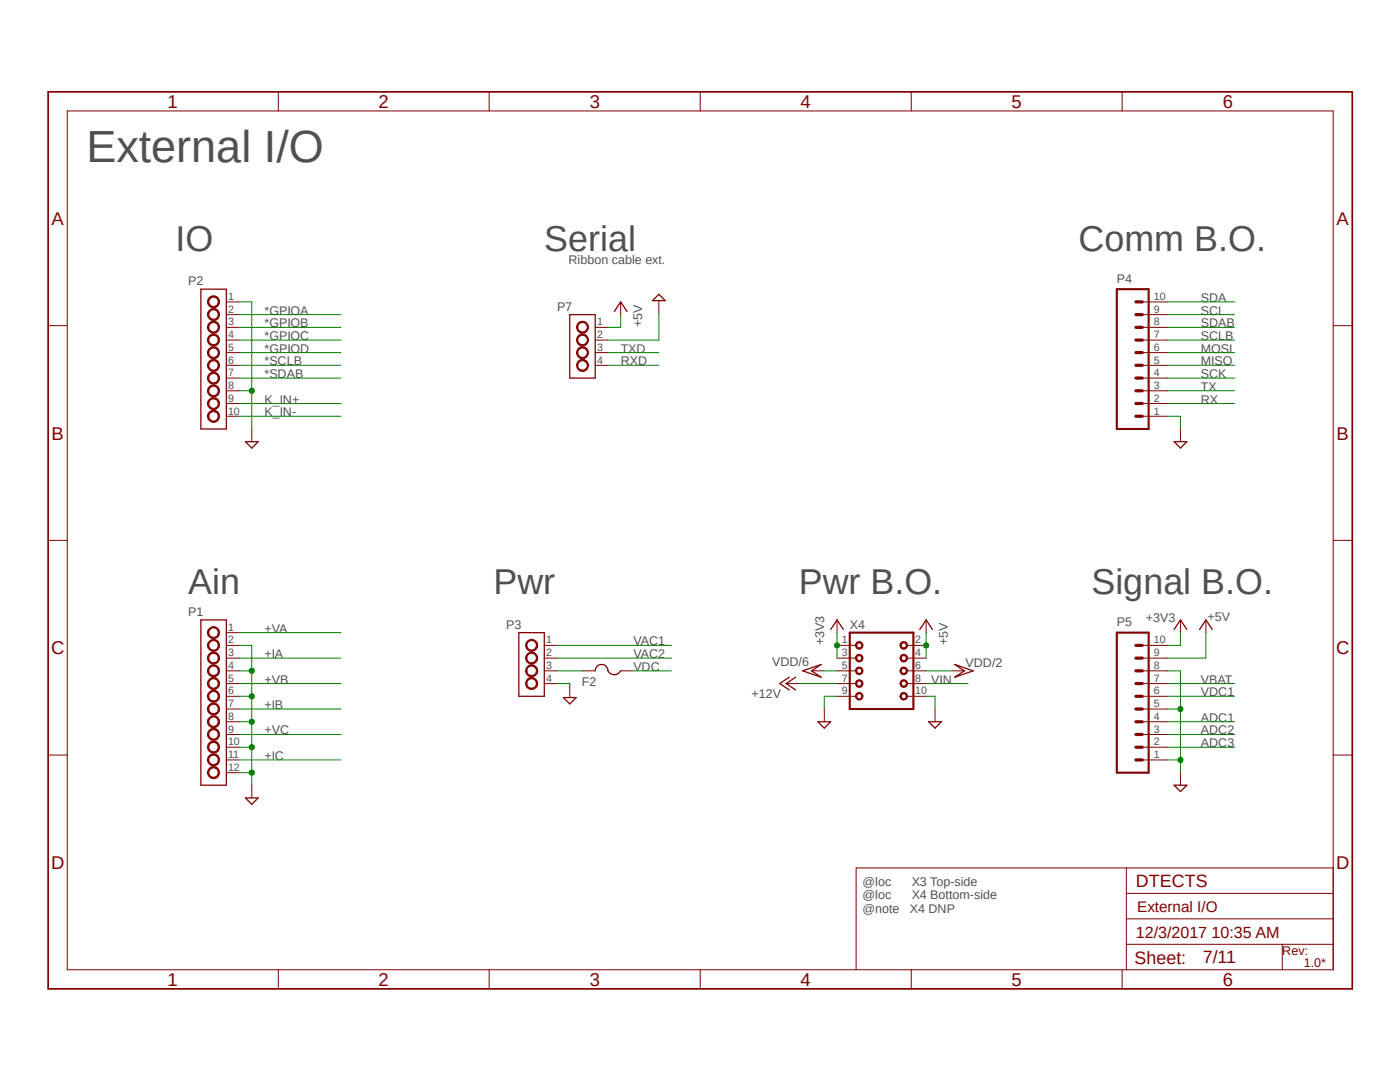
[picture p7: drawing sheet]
<svg xmlns="http://www.w3.org/2000/svg" width="279mm" height="216mm" viewBox="0 0 279 216" stroke-linecap="round" stroke-linejoin="round" font-family="sans-serif">
<path d="M9.1 18l261.2 179.9M270.3 18l-261.2 179.9" fill="none" stroke="#fff" stroke-width=".2"/>
<g fill="none" stroke="#800000" stroke-width=".2">
<path d="M55.5 18.3v3.8M97.6 18.3v3.8M139.7 18.3v3.8M181.9 18.3v3.8M223.9 18.3v3.8M13.4 22.1h252.7v171.4h-252.7zM9.6 65h3.8M45.2 60.2h2.5M45.2 65.3h2.5M45.2 70.4h2.5M45.2 75.4h2.5M45.2 78h2.5"/>
<path d="M45.2 72.9h2.5M45.2 67.9h2.5M45.2 62.8h2.5M266.1 65h3.8M45.2 80.5h2.5M45.2 83.1h2.5M9.6 107.8h3.8M266.1 107.8h3.8M9.6 150.7h3.8M266.1 150.7h3.8M224.8 173.2v20.3M224.8 178.3h41.3"/>
<path d="M266.1 173.2h-95.2v20.3M55.5 193.5v3.8M97.6 193.5v3.8M139.7 193.5v3.8M181.9 193.5v3.8M223.9 193.5v3.8M224.8 188.4h41.3M224.8 183.3h41.3M255.9 188.4v5.1"/>
</g>
<path d="M9.6 18.3h260.3v179h-260.3z" fill="none" stroke="#800000" stroke-width=".34"/>
<path d="M40.1 57.7h5.1v27.9h-5.1z" fill="none" stroke="#800000" stroke-width=".25"/>
<path d="M41.8 59.4a1.2 1.2 0 0 1 1.9 .2 1.2 1.2 0 0 1-.8 1.8 1.2 1.2 0 0 1-1.5-1.2h.3a.94 .94 0 0 1 1.2-.9 .94 .94 0 0 1 .4 1.5 .94 .94 0 0 1-1.6-.2v-.4h-.3l.1-.4z" fill-rule="evenodd" fill="#800000"/>
<path d="M41.8 59.4a1.2 1.2 0 0 1 1.9 .2 1.2 1.2 0 0 1-.8 1.8 1.2 1.2 0 0 1-1.5-1.2h.3a.94 .94 0 0 1 1.2-.9 .94 .94 0 0 1 .4 1.5 .94 .94 0 0 1-1.6-.2v-.4h-.3l.1-.4z" fill="none" stroke="#800000" stroke-width=".2"/>
<path d="M41.8 61.9a1.2 1.2 0 0 1 1.9 .3 1.2 1.2 0 0 1-.8 1.7 1.2 1.2 0 0 1-1.5-1.1h.3a.94 .94 0 0 1 1.2-1 .94 .94 0 0 1 .4 1.6 .94 .94 0 0 1-1.6-.3v-.3h-.3l.1-.5z" fill-rule="evenodd" fill="#800000"/>
<path d="M41.8 61.9a1.2 1.2 0 0 1 1.9 .3 1.2 1.2 0 0 1-.8 1.7 1.2 1.2 0 0 1-1.5-1.1h.3a.94 .94 0 0 1 1.2-1 .94 .94 0 0 1 .4 1.6 .94 .94 0 0 1-1.6-.3v-.3h-.3l.1-.5z" fill="none" stroke="#800000" stroke-width=".2"/>
<path d="M41.8 64.4a1.2 1.2 0 0 1 1.9 .3 1.2 1.2 0 0 1-.8 1.8 1.2 1.2 0 0 1-1.5-1.2h.3a.94 .94 0 0 1 1.2-.9 .94 .94 0 0 1 .4 1.5 .94 .94 0 0 1-1.6-.2v-.4h-.3l.1-.4z" fill-rule="evenodd" fill="#800000"/>
<path d="M41.8 64.4a1.2 1.2 0 0 1 1.9 .3 1.2 1.2 0 0 1-.8 1.8 1.2 1.2 0 0 1-1.5-1.2h.3a.94 .94 0 0 1 1.2-.9 .94 .94 0 0 1 .4 1.5 .94 .94 0 0 1-1.6-.2v-.4h-.3l.1-.4z" fill="none" stroke="#800000" stroke-width=".2"/>
<path d="M41.8 67a1.2 1.2 0 0 1 1.9 .3 1.2 1.2 0 0 1-.8 1.7 1.2 1.2 0 0 1-1.5-1.1h.3a.94 .94 0 0 1 1.2-1 .94 .94 0 0 1 .4 1.5 .94 .94 0 0 1-1.6-.2v-.3h-.3l.1-.5z" fill-rule="evenodd" fill="#800000"/>
<path d="M41.8 67a1.2 1.2 0 0 1 1.9 .3 1.2 1.2 0 0 1-.8 1.7 1.2 1.2 0 0 1-1.5-1.1h.3a.94 .94 0 0 1 1.2-1 .94 .94 0 0 1 .4 1.5 .94 .94 0 0 1-1.6-.2v-.3h-.3l.1-.5z" fill="none" stroke="#800000" stroke-width=".2"/>
<path d="M41.8 69.5a1.2 1.2 0 0 1 1.9 .3 1.2 1.2 0 0 1-.8 1.8 1.2 1.2 0 0 1-1.5-1.2h.3a.94 .94 0 0 1 1.2-.9 .94 .94 0 0 1 .4 1.5 .94 .94 0 0 1-1.6-.3v-.3h-.3z" fill-rule="evenodd" fill="#800000"/>
<path d="M41.8 69.5a1.2 1.2 0 0 1 1.9 .3 1.2 1.2 0 0 1-.8 1.8 1.2 1.2 0 0 1-1.5-1.2h.3a.94 .94 0 0 1 1.2-.9 .94 .94 0 0 1 .4 1.5 .94 .94 0 0 1-1.6-.3v-.3h-.3z" fill="none" stroke="#800000" stroke-width=".2"/>
<path d="M41.8 72.1a1.2 1.2 0 0 1 1.9 .3 1.2 1.2 0 0 1-.8 1.7 1.2 1.2 0 0 1-1.5-1.2h.3a.94 .94 0 0 1 1.2-.9 .94 .94 0 0 1 .4 1.5 .94 .94 0 0 1-1.6-.2v-.4h-.3z" fill-rule="evenodd" fill="#800000"/>
<path d="M41.8 72.1a1.2 1.2 0 0 1 1.9 .3 1.2 1.2 0 0 1-.8 1.7 1.2 1.2 0 0 1-1.5-1.2h.3a.94 .94 0 0 1 1.2-.9 .94 .94 0 0 1 .4 1.5 .94 .94 0 0 1-1.6-.2v-.4h-.3z" fill="none" stroke="#800000" stroke-width=".2"/>
<path d="M41.8 74.6a1.2 1.2 0 0 1 1.9 .3 1.2 1.2 0 0 1-.8 1.7 1.2 1.2 0 0 1-1.5-1.2h.3a.94 .94 0 0 1 1.2-.8 .94 .94 0 0 1 .4 1.5 .94 .94 0 0 1-1.6-.3v-.4h-.3z" fill-rule="evenodd" fill="#800000"/>
<path d="M41.8 74.6a1.2 1.2 0 0 1 1.9 .3 1.2 1.2 0 0 1-.8 1.7 1.2 1.2 0 0 1-1.5-1.2h.3a.94 .94 0 0 1 1.2-.8 .94 .94 0 0 1 .4 1.5 .94 .94 0 0 1-1.6-.3v-.4h-.3z" fill="none" stroke="#800000" stroke-width=".2"/>
<path d="M41.8 77.1a1.2 1.2 0 0 1 1.9 .3 1.2 1.2 0 0 1-.8 1.8 1.2 1.2 0 0 1-1.5-1.2h.3a.94 .94 0 0 1 1.2-.9 .94 .94 0 0 1 .4 1.5 .94 .94 0 0 1-1.6-.2v-.4h-.3z" fill-rule="evenodd" fill="#800000"/>
<path d="M41.8 77.1a1.2 1.2 0 0 1 1.9 .3 1.2 1.2 0 0 1-.8 1.8 1.2 1.2 0 0 1-1.5-1.2h.3a.94 .94 0 0 1 1.2-.9 .94 .94 0 0 1 .4 1.5 .94 .94 0 0 1-1.6-.2v-.4h-.3z" fill="none" stroke="#800000" stroke-width=".2"/>
<path d="M41.8 79.7a1.2 1.2 0 0 1 1.9 .3 1.2 1.2 0 0 1-.8 1.7 1.2 1.2 0 0 1-1.5-1.2h.3a.94 .94 0 0 1 1.2-.9 .94 .94 0 0 1 .4 1.6 .94 .94 0 0 1-1.6-.3v-.4h-.3l.1-.4z" fill-rule="evenodd" fill="#800000"/>
<path d="M41.8 79.7a1.2 1.2 0 0 1 1.9 .3 1.2 1.2 0 0 1-.8 1.7 1.2 1.2 0 0 1-1.5-1.2h.3a.94 .94 0 0 1 1.2-.9 .94 .94 0 0 1 .4 1.6 .94 .94 0 0 1-1.6-.3v-.4h-.3l.1-.4z" fill="none" stroke="#800000" stroke-width=".2"/>
<path d="M41.8 82.2a1.2 1.2 0 0 1 1.9 .3 1.2 1.2 0 0 1-.8 1.8 1.2 1.2 0 0 1-1.5-1.2h.3a.94 .94 0 0 1 1.2-.9 .94 .94 0 0 1 .4 1.5 .94 .94 0 0 1-1.6-.3v-.3h-.3l.1-.5z" fill-rule="evenodd" fill="#800000"/>
<g fill="none" stroke="#800000" stroke-width=".2">
<path d="M41.8 82.2a1.2 1.2 0 0 1 1.9 .3 1.2 1.2 0 0 1-.8 1.8 1.2 1.2 0 0 1-1.5-1.2h.3a.94 .94 0 0 1 1.2-.9 .94 .94 0 0 1 .4 1.5 .94 .94 0 0 1-1.6-.3v-.3h-.3l.1-.5zM45.2 126.2h2.5M45.2 131.3h2.5M45.2 136.4h2.5M45.2 138.9h2.5M45.2 133.9h2.5M45.2 128.8h2.5M45.2 141.5h2.5M45.2 146.6h2.5M45.2 151.6h2.5M45.2 154.2h2.5M45.2 149.1h2.5"/>
<path d="M45.2 144h2.5"/>
</g>
<path d="M40.1 123.7h5.1v33h-5.1z" fill="none" stroke="#800000" stroke-width=".25"/>
<path d="M41.8 125.4a1.2 1.2 0 0 1 1.9 .3 1.2 1.2 0 0 1-.8 1.7 1.2 1.2 0 0 1-1.5-1.2h.3a.94 .94 0 0 1 1.2-.9 .94 .94 0 0 1 .4 1.5 .94 .94 0 0 1-1.6-.2v-.4h-.3l.1-.4z" fill-rule="evenodd" fill="#800000"/>
<path d="M41.8 125.4a1.2 1.2 0 0 1 1.9 .3 1.2 1.2 0 0 1-.8 1.7 1.2 1.2 0 0 1-1.5-1.2h.3a.94 .94 0 0 1 1.2-.9 .94 .94 0 0 1 .4 1.5 .94 .94 0 0 1-1.6-.2v-.4h-.3l.1-.4z" fill="none" stroke="#800000" stroke-width=".2"/>
<path d="M41.8 127.9a1.2 1.2 0 0 1 1.9 .3 1.2 1.2 0 0 1-.8 1.8 1.2 1.2 0 0 1-1.5-1.2h.3a.94 .94 0 0 1 1.2-1 .94 .94 0 0 1 .4 1.6 .94 .94 0 0 1-1.6-.3v-.3h-.3l.1-.5z" fill-rule="evenodd" fill="#800000"/>
<path d="M41.8 127.9a1.2 1.2 0 0 1 1.9 .3 1.2 1.2 0 0 1-.8 1.8 1.2 1.2 0 0 1-1.5-1.2h.3a.94 .94 0 0 1 1.2-1 .94 .94 0 0 1 .4 1.6 .94 .94 0 0 1-1.6-.3v-.3h-.3l.1-.5z" fill="none" stroke="#800000" stroke-width=".2"/>
<path d="M41.8 130.5a1.2 1.2 0 0 1 1.9 .3 1.2 1.2 0 0 1-.8 1.7 1.2 1.2 0 0 1-1.5-1.2h.3a.94 .94 0 0 1 1.2-.9 .94 .94 0 0 1 .4 1.5 .94 .94 0 0 1-1.6-.2v-.4h-.3l.1-.4z" fill-rule="evenodd" fill="#800000"/>
<path d="M41.8 130.5a1.2 1.2 0 0 1 1.9 .3 1.2 1.2 0 0 1-.8 1.7 1.2 1.2 0 0 1-1.5-1.2h.3a.94 .94 0 0 1 1.2-.9 .94 .94 0 0 1 .4 1.5 .94 .94 0 0 1-1.6-.2v-.4h-.3l.1-.4z" fill="none" stroke="#800000" stroke-width=".2"/>
<path d="M41.8 133a1.2 1.2 0 0 1 1.9 .3 1.2 1.2 0 0 1-.8 1.8 1.2 1.2 0 0 1-1.5-1.2h.3a.94 .94 0 0 1 1.2-1 .94 .94 0 0 1 .4 1.5 .94 .94 0 0 1-1.6-.2v-.3h-.3l.1-.5z" fill-rule="evenodd" fill="#800000"/>
<path d="M41.8 133a1.2 1.2 0 0 1 1.9 .3 1.2 1.2 0 0 1-.8 1.8 1.2 1.2 0 0 1-1.5-1.2h.3a.94 .94 0 0 1 1.2-1 .94 .94 0 0 1 .4 1.5 .94 .94 0 0 1-1.6-.2v-.3h-.3l.1-.5z" fill="none" stroke="#800000" stroke-width=".2"/>
<path d="M41.8 135.6a1.2 1.2 0 0 1 1.9 .3 1.2 1.2 0 0 1-.8 1.7 1.2 1.2 0 0 1-1.5-1.2h.3a.94 .94 0 0 1 1.2-.9 .94 .94 0 0 1 .4 1.5 .94 .94 0 0 1-1.6-.3v-.3h-.3l.1-.5z" fill-rule="evenodd" fill="#800000"/>
<path d="M41.8 135.6a1.2 1.2 0 0 1 1.9 .3 1.2 1.2 0 0 1-.8 1.7 1.2 1.2 0 0 1-1.5-1.2h.3a.94 .94 0 0 1 1.2-.9 .94 .94 0 0 1 .4 1.5 .94 .94 0 0 1-1.6-.3v-.3h-.3l.1-.5z" fill="none" stroke="#800000" stroke-width=".2"/>
<path d="M41.8 138.1a1.2 1.2 0 0 1 1.9 .3 1.2 1.2 0 0 1-.8 1.7 1.2 1.2 0 0 1-1.5-1.2h.3a.94 .94 0 0 1 1.2-.9 .94 .94 0 0 1 .4 1.5 .94 .94 0 0 1-1.6-.2v-.4h-.3l.1-.4z" fill-rule="evenodd" fill="#800000"/>
<path d="M41.8 138.1a1.2 1.2 0 0 1 1.9 .3 1.2 1.2 0 0 1-.8 1.7 1.2 1.2 0 0 1-1.5-1.2h.3a.94 .94 0 0 1 1.2-.9 .94 .94 0 0 1 .4 1.5 .94 .94 0 0 1-1.6-.2v-.4h-.3l.1-.4z" fill="none" stroke="#800000" stroke-width=".2"/>
<path d="M41.8 140.6a1.2 1.2 0 0 1 1.9 .3 1.2 1.2 0 0 1-.8 1.8 1.2 1.2 0 0 1-1.5-1.2h.3a.94 .94 0 0 1 1.2-1 .94 .94 0 0 1 .4 1.6 .94 .94 0 0 1-1.6-.3v-.3h-.3l.1-.5z" fill-rule="evenodd" fill="#800000"/>
<path d="M41.8 140.6a1.2 1.2 0 0 1 1.9 .3 1.2 1.2 0 0 1-.8 1.8 1.2 1.2 0 0 1-1.5-1.2h.3a.94 .94 0 0 1 1.2-1 .94 .94 0 0 1 .4 1.6 .94 .94 0 0 1-1.6-.3v-.3h-.3l.1-.5z" fill="none" stroke="#800000" stroke-width=".2"/>
<path d="M41.8 143.2a1.2 1.2 0 0 1 1.9 .3 1.2 1.2 0 0 1-.8 1.7 1.2 1.2 0 0 1-1.5-1.2h.3a.94 .94 0 0 1 1.2-.9 .94 .94 0 0 1 .4 1.5 .94 .94 0 0 1-1.6-.2v-.4h-.3l.1-.4z" fill-rule="evenodd" fill="#800000"/>
<path d="M41.8 143.2a1.2 1.2 0 0 1 1.9 .3 1.2 1.2 0 0 1-.8 1.7 1.2 1.2 0 0 1-1.5-1.2h.3a.94 .94 0 0 1 1.2-.9 .94 .94 0 0 1 .4 1.5 .94 .94 0 0 1-1.6-.2v-.4h-.3l.1-.4z" fill="none" stroke="#800000" stroke-width=".2"/>
<path d="M41.8 145.7a1.2 1.2 0 0 1 1.9 .3 1.2 1.2 0 0 1-.8 1.7 1.2 1.2 0 0 1-1.5-1.1h.3a.94 .94 0 0 1 1.2-1 .94 .94 0 0 1 .4 1.5 .94 .94 0 0 1-1.6-.2v-.3h-.3l.1-.5z" fill-rule="evenodd" fill="#800000"/>
<path d="M41.8 145.7a1.2 1.2 0 0 1 1.9 .3 1.2 1.2 0 0 1-.8 1.7 1.2 1.2 0 0 1-1.5-1.1h.3a.94 .94 0 0 1 1.2-1 .94 .94 0 0 1 .4 1.5 .94 .94 0 0 1-1.6-.2v-.3h-.3l.1-.5z" fill="none" stroke="#800000" stroke-width=".2"/>
<path d="M41.8 148.2a1.2 1.2 0 0 1 1.9 .3 1.2 1.2 0 0 1-.8 1.8 1.2 1.2 0 0 1-1.5-1.2h.3a.94 .94 0 0 1 1.2-.9 .94 .94 0 0 1 .4 1.5 .94 .94 0 0 1-1.6-.3v-.3h-.3l.1-.5z" fill-rule="evenodd" fill="#800000"/>
<path d="M41.8 148.2a1.2 1.2 0 0 1 1.9 .3 1.2 1.2 0 0 1-.8 1.8 1.2 1.2 0 0 1-1.5-1.2h.3a.94 .94 0 0 1 1.2-.9 .94 .94 0 0 1 .4 1.5 .94 .94 0 0 1-1.6-.3v-.3h-.3l.1-.5z" fill="none" stroke="#800000" stroke-width=".2"/>
<path d="M41.8 150.7a1.2 1.2 0 0 1 1.9 .3 1.2 1.2 0 0 1-.8 1.8 1.2 1.2 0 0 1-1.5-1.2h.3a.94 .94 0 0 1 1.2-.9 .94 .94 0 0 1 .4 1.5 .94 .94 0 0 1-1.6-.2v-.4h-.3l.1-.4z" fill-rule="evenodd" fill="#800000"/>
<path d="M41.8 150.7a1.2 1.2 0 0 1 1.9 .3 1.2 1.2 0 0 1-.8 1.8 1.2 1.2 0 0 1-1.5-1.2h.3a.94 .94 0 0 1 1.2-.9 .94 .94 0 0 1 .4 1.5 .94 .94 0 0 1-1.6-.2v-.4h-.3l.1-.4z" fill="none" stroke="#800000" stroke-width=".2"/>
<path d="M41.8 153.3a1.2 1.2 0 0 1 1.9 .3 1.2 1.2 0 0 1-.8 1.7 1.2 1.2 0 0 1-1.5-1.1h.3a.94 .94 0 0 1 1.2-1 .94 .94 0 0 1 .4 1.6 .94 .94 0 0 1-1.6-.3v-.3h-.3l.1-.5z" fill-rule="evenodd" fill="#800000"/>
<path d="M108.6 128.8h2.6M108.6 133.9h2.6M108.6 136.4h2.6M108.6 131.3h2.6M41.8 153.3a1.2 1.2 0 0 1 1.9 .3 1.2 1.2 0 0 1-.8 1.7 1.2 1.2 0 0 1-1.5-1.1h.3a.94 .94 0 0 1 1.2-1 .94 .94 0 0 1 .4 1.6 .94 .94 0 0 1-1.6-.3v-.3h-.3l.1-.5z" fill="none" stroke="#800000" stroke-width=".2"/>
<path d="M103.5 126.2h5.1v12.7h-5.1z" fill="none" stroke="#800000" stroke-width=".25"/>
<path d="M105.2 127.9a1.21 1.21 0 0 1 2 .3 1.21 1.21 0 0 1-.8 1.7 1.21 1.21 0 0 1-1.5-1.1h.3a.96 .96 0 0 1 1.3-.8 .96 .96 0 0 1 .2 1.6 .96 .96 0 0 1-1.5-.5v-.3h-.3z" fill-rule="evenodd" fill="#800000"/>
<path d="M105.2 127.9a1.21 1.21 0 0 1 2 .3 1.21 1.21 0 0 1-.8 1.7 1.21 1.21 0 0 1-1.5-1.1h.3a.96 .96 0 0 1 1.3-.8 .96 .96 0 0 1 .2 1.6 .96 .96 0 0 1-1.5-.5v-.3h-.3z" fill="none" stroke="#800000" stroke-width=".2"/>
<path d="M105.2 130.5a1.21 1.21 0 0 1 2 .2 1.21 1.21 0 0 1-.8 1.8 1.21 1.21 0 0 1-1.5-1.2h.3a.96 .96 0 0 1 1.3-.8 .96 .96 0 0 1 .2 1.6 .96 .96 0 0 1-1.5-.4v-.4h-.3z" fill-rule="evenodd" fill="#800000"/>
<path d="M105.2 130.5a1.21 1.21 0 0 1 2 .2 1.21 1.21 0 0 1-.8 1.8 1.21 1.21 0 0 1-1.5-1.2h.3a.96 .96 0 0 1 1.3-.8 .96 .96 0 0 1 .2 1.6 .96 .96 0 0 1-1.5-.4v-.4h-.3z" fill="none" stroke="#800000" stroke-width=".2"/>
<path d="M105.2 133a1.21 1.21 0 0 1 2 .2 1.21 1.21 0 0 1-.8 1.8 1.21 1.21 0 0 1-1.5-1.1h.3a.96 .96 0 0 1 1.3-.9 .96 .96 0 0 1 .2 1.6 .96 .96 0 0 1-1.5-.4v-.3h-.3z" fill-rule="evenodd" fill="#800000"/>
<path d="M105.2 133a1.21 1.21 0 0 1 2 .2 1.21 1.21 0 0 1-.8 1.8 1.21 1.21 0 0 1-1.5-1.1h.3a.96 .96 0 0 1 1.3-.9 .96 .96 0 0 1 .2 1.6 .96 .96 0 0 1-1.5-.4v-.3h-.3z" fill="none" stroke="#800000" stroke-width=".2"/>
<path d="M105.2 135.6a1.21 1.21 0 0 1 2 .2 1.21 1.21 0 0 1-.8 1.8 1.21 1.21 0 0 1-1.5-1.2h.3a.96 .96 0 0 1 1.3-.8 .96 .96 0 0 1 .2 1.6 .96 .96 0 0 1-1.5-.5v-.3h-.3z" fill-rule="evenodd" fill="#800000"/>
<path d="M50.2 85.6v2.5M105.2 135.6a1.21 1.21 0 0 1 2 .2 1.21 1.21 0 0 1-.8 1.8 1.21 1.21 0 0 1-1.5-1.2h.3a.96 .96 0 0 1 1.3-.8 .96 .96 0 0 1 .2 1.6 .96 .96 0 0 1-1.5-.5v-.3h-.3zM113.7 136.7v2.5M116.2 133.9h2.6M123.9 133.9h2.5M50.2 156.7v2.5" fill="none" stroke="#800000" stroke-width=".2"/>
<path d="M49 88.1h2.5l-1.3 1.3zM112.4 139.2h2.6l-1.3 1.3zM118.8 133.9a1.27 1.27 0 0 1 1.3-1.3 1.27 1.27 0 0 1 1.2 1.3 1.43 1.43 0 0 0 2.6 0M49 159.2h2.5l-1.3 1.3z" fill="none" stroke="#800000" stroke-width=".25"/>
<path d="M171 128.1a.76 .76 0 0 1 1.2 .3 .76 .76 0 0 1-.5 1.1 .76 .76 0 0 1-1-.7h.3a.5 .5 0 0 1 .7-.5 .5 .5 0 0 1 .1 .8 .5 .5 0 0 1-.8-.1v-.2h-.3z" fill-rule="evenodd" fill="#800000"/>
<path d="M171 128.1a.76 .76 0 0 1 1.2 .3 .76 .76 0 0 1-.5 1.1 .76 .76 0 0 1-1-.7h.3a.5 .5 0 0 1 .7-.5 .5 .5 0 0 1 .1 .8 .5 .5 0 0 1-.8-.1v-.2h-.3z" fill="none" stroke="#800000" stroke-width=".2"/>
<path d="M171 130.7a.76 .76 0 0 1 1.2 .3 .76 .76 0 0 1-.5 1 .76 .76 0 0 1-1-.7h.3a.5 .5 0 0 1 .7-.4 .5 .5 0 0 1 .1 .8 .5 .5 0 0 1-.8-.2v-.2h-.3z" fill-rule="evenodd" fill="#800000"/>
<path d="M171 130.7a.76 .76 0 0 1 1.2 .3 .76 .76 0 0 1-.5 1 .76 .76 0 0 1-1-.7h.3a.5 .5 0 0 1 .7-.4 .5 .5 0 0 1 .1 .8 .5 .5 0 0 1-.8-.2v-.2h-.3z" fill="none" stroke="#800000" stroke-width=".2"/>
<path d="M171 133.2a.76 .76 0 0 1 1.2 .3 .76 .76 0 0 1-.5 1.1 .76 .76 0 0 1-1-.7h.3a.5 .5 0 0 1 .7-.5 .5 .5 0 0 1 .1 .8 .5 .5 0 0 1-.8-.1v-.2h-.3z" fill-rule="evenodd" fill="#800000"/>
<path d="M171 133.2a.76 .76 0 0 1 1.2 .3 .76 .76 0 0 1-.5 1.1 .76 .76 0 0 1-1-.7h.3a.5 .5 0 0 1 .7-.5 .5 .5 0 0 1 .1 .8 .5 .5 0 0 1-.8-.1v-.2h-.3z" fill="none" stroke="#800000" stroke-width=".2"/>
<path d="M171 135.8a.76 .76 0 0 1 1.2 .2 .76 .76 0 0 1-.5 1.1 .76 .76 0 0 1-1-.7h.3a.5 .5 0 0 1 .7-.4 .5 .5 0 0 1 .1 .8 .5 .5 0 0 1-.8-.2v-.2h-.3z" fill-rule="evenodd" fill="#800000"/>
<path d="M171 135.8a.76 .76 0 0 1 1.2 .2 .76 .76 0 0 1-.5 1.1 .76 .76 0 0 1-1-.7h.3a.5 .5 0 0 1 .7-.4 .5 .5 0 0 1 .1 .8 .5 .5 0 0 1-.8-.2v-.2h-.3z" fill="none" stroke="#800000" stroke-width=".2"/>
<path d="M171 138.3a.76 .76 0 0 1 1.2 .3 .76 .76 0 0 1-.5 1 .76 .76 0 0 1-1-.7h.3a.5 .5 0 0 1 .7-.4 .5 .5 0 0 1 .1 .8 .5 .5 0 0 1-.8-.2v-.2h-.3z" fill-rule="evenodd" fill="#800000"/>
<path d="M171 138.3a.76 .76 0 0 1 1.2 .3 .76 .76 0 0 1-.5 1 .76 .76 0 0 1-1-.7h.3a.5 .5 0 0 1 .7-.4 .5 .5 0 0 1 .1 .8 .5 .5 0 0 1-.8-.2v-.2h-.3z" fill="none" stroke="#800000" stroke-width=".2"/>
<path d="M179.9 128.1a.76 .76 0 0 1 1.2 .3 .76 .76 0 0 1-.5 1.1 .76 .76 0 0 1-1-.7h.3a.5 .5 0 0 1 .7-.5 .5 .5 0 0 1 .1 .8 .5 .5 0 0 1-.8-.1v-.2h-.3z" fill-rule="evenodd" fill="#800000"/>
<path d="M179.9 128.1a.76 .76 0 0 1 1.2 .3 .76 .76 0 0 1-.5 1.1 .76 .76 0 0 1-1-.7h.3a.5 .5 0 0 1 .7-.5 .5 .5 0 0 1 .1 .8 .5 .5 0 0 1-.8-.1v-.2h-.3z" fill="none" stroke="#800000" stroke-width=".2"/>
<path d="M179.9 130.7a.76 .76 0 0 1 1.2 .3 .76 .76 0 0 1-.5 1 .76 .76 0 0 1-1-.7h.3a.5 .5 0 0 1 .7-.4 .5 .5 0 0 1 .1 .8 .5 .5 0 0 1-.8-.2v-.2h-.3z" fill-rule="evenodd" fill="#800000"/>
<path d="M179.9 130.7a.76 .76 0 0 1 1.2 .3 .76 .76 0 0 1-.5 1 .76 .76 0 0 1-1-.7h.3a.5 .5 0 0 1 .7-.4 .5 .5 0 0 1 .1 .8 .5 .5 0 0 1-.8-.2v-.2h-.3z" fill="none" stroke="#800000" stroke-width=".2"/>
<path d="M179.9 133.2a.76 .76 0 0 1 1.2 .3 .76 .76 0 0 1-.5 1.1 .76 .76 0 0 1-1-.7h.3a.5 .5 0 0 1 .7-.5 .5 .5 0 0 1 .1 .8 .5 .5 0 0 1-.8-.1v-.2h-.3z" fill-rule="evenodd" fill="#800000"/>
<path d="M179.9 133.2a.76 .76 0 0 1 1.2 .3 .76 .76 0 0 1-.5 1.1 .76 .76 0 0 1-1-.7h.3a.5 .5 0 0 1 .7-.5 .5 .5 0 0 1 .1 .8 .5 .5 0 0 1-.8-.1v-.2h-.3z" fill="none" stroke="#800000" stroke-width=".2"/>
<path d="M179.9 135.8a.76 .76 0 0 1 1.2 .2 .76 .76 0 0 1-.5 1.1 .76 .76 0 0 1-1-.7h.3a.5 .5 0 0 1 .7-.4 .5 .5 0 0 1 .1 .8 .5 .5 0 0 1-.8-.2v-.2h-.3z" fill-rule="evenodd" fill="#800000"/>
<path d="M179.9 135.8a.76 .76 0 0 1 1.2 .2 .76 .76 0 0 1-.5 1.1 .76 .76 0 0 1-1-.7h.3a.5 .5 0 0 1 .7-.4 .5 .5 0 0 1 .1 .8 .5 .5 0 0 1-.8-.2v-.2h-.3z" fill="none" stroke="#800000" stroke-width=".2"/>
<path d="M179.9 138.3a.76 .76 0 0 1 1.2 .3 .76 .76 0 0 1-.5 1 .76 .76 0 0 1-1-.7h.3a.5 .5 0 0 1 .7-.4 .5 .5 0 0 1 .1 .8 .5 .5 0 0 1-.8-.2v-.2h-.3z" fill-rule="evenodd" fill="#800000"/>
<g fill="none" stroke="#800000" stroke-width=".2">
<path d="M118.8 72.9h2.5M118.8 70.4h2.5M118.8 67.9h2.5M118.8 65.3h2.5M123.9 60.2v2.6M228 78h5M228 75.4h5M228 72.9h5M228 70.4h5M228 67.9h5M228 65.3h5M228 62.8h5"/>
<path d="M228 60.2h5M228 83.1h5M228 80.5h5M235.6 85.6v2.5M156.9 136.4h2.5M162 133.9h2.5M167 131.3h3.9M167 133.9h3.9M167 138.9h3.9M167 136.4h3.9M167 128.8h3.9M167 123.7v2.5"/>
<path d="M179.9 138.3a.76 .76 0 0 1 1.2 .3 .76 .76 0 0 1-.5 1 .76 .76 0 0 1-1-.7h.3a.5 .5 0 0 1 .7-.4 .5 .5 0 0 1 .1 .8 .5 .5 0 0 1-.8-.2v-.2h-.3zM181 131.3h3.8M181 133.9h3.8M181 138.9h3.8M181 136.4h3.8M181 128.8h3.8M184.8 123.7v2.5M189.9 133.9h2.5M228 131.3h5M228 133.9h5M228 138.9h5M228 136.4h5"/>
<path d="M228 128.8h5M235.6 123.7v2.5M240.7 123.7v2.5M164.5 141.5v2.5M186.6 141.5v2.5M228 151.6h5M228 149.1h5M228 146.6h5M228 144h5M228 141.5h5M235.6 154.2v2.5"/>
</g>
<path d="M222.9 57.7h6.3v27.9h-6.3zM169.6 126.2h12.7v15.3h-12.7zM222.9 126.2h6.3v28h-6.3z" fill="none" stroke="#800000" stroke-width=".42"/>
<g fill="none" stroke="#800000" stroke-width=".25">
<path d="M113.7 62.8h5.1v12.6h-5.1zM122.6 62.1l1.3-1.9 1.2 1.9M234.3 88.1h2.6l-1.3 1.3zM157.5 135.1l-1.9 1.3 1.9 1.3M158.8 135.1l-1.9 1.3 1.9 1.3M160.2 133.9l3.7-1.3-1.9 1.3 1.9 1.2zM165.8 125.6l1.2-1.9 1.3 1.9M183.6 125.6l1.2-1.9 1.3 1.9M190.5 132.6l3.7 1.3-3.7 1.2 1.9-1.2zM234.3 125.6l1.3-1.9 1.3 1.9M239.4 125.6l1.3-1.9 1.2 1.9M163.2 144h2.6l-1.3 1.3z"/>
<path d="M185.3 144h2.6l-1.3 1.3zM234.3 156.7h2.6l-1.3 1.2z"/>
</g>
<g fill="none" stroke="#800000" stroke-width=".64">
<path d="M226.7 78h1.3M226.7 72.9h1.3M226.7 75.4h1.3M226.7 70.4h1.3M226.7 67.9h1.3M226.7 65.3h1.3M226.7 62.8h1.3M226.7 60.2h1.3M226.7 80.5h1.3M226.7 83.1h1.3M226.7 138.9h1.3M226.7 136.4h1.3"/>
<path d="M226.7 133.9h1.3M226.7 131.3h1.3M226.7 128.8h1.3M226.7 146.6h1.3M226.7 149.1h1.3M226.7 151.6h1.3M226.7 141.5h1.3M226.7 144h1.3"/>
</g>
<path d="M115.4 64.4a1.19 1.19 0 0 1 1.9 .2 1.19 1.19 0 0 1-.7 1.8 1.19 1.19 0 0 1-1.5-1.1h.2a.96 .96 0 0 1 1.4-.8 .96 .96 0 0 1 .2 1.6 .96 .96 0 0 1-1.5-.4l-.1-.4h-.2z" fill-rule="evenodd" fill="#800000"/>
<path d="M115.4 64.4a1.19 1.19 0 0 1 1.9 .2 1.19 1.19 0 0 1-.7 1.8 1.19 1.19 0 0 1-1.5-1.1h.2a.96 .96 0 0 1 1.4-.8 .96 .96 0 0 1 .2 1.6 .96 .96 0 0 1-1.5-.4l-.1-.4h-.2z" fill="none" stroke="#800000" stroke-width=".2"/>
<path d="M115.4 67a1.19 1.19 0 0 1 1.9 .2 1.19 1.19 0 0 1-.7 1.7 1.19 1.19 0 0 1-1.5-1h.2a.96 .96 0 0 1 1.4-.9 .96 .96 0 0 1 .2 1.6 .96 .96 0 0 1-1.5-.4l-.1-.3h-.2z" fill-rule="evenodd" fill="#800000"/>
<path d="M115.4 67a1.19 1.19 0 0 1 1.9 .2 1.19 1.19 0 0 1-.7 1.7 1.19 1.19 0 0 1-1.5-1h.2a.96 .96 0 0 1 1.4-.9 .96 .96 0 0 1 .2 1.6 .96 .96 0 0 1-1.5-.4l-.1-.3h-.2z" fill="none" stroke="#800000" stroke-width=".2"/>
<path d="M115.4 69.5a1.19 1.19 0 0 1 1.9 .2 1.19 1.19 0 0 1-.7 1.8 1.19 1.19 0 0 1-1.5-1.1h.2a.96 .96 0 0 1 1.4-.8 .96 .96 0 0 1 .2 1.6 .96 .96 0 0 1-1.5-.5l-.1-.3h-.2z" fill-rule="evenodd" fill="#800000"/>
<path d="M115.4 69.5a1.19 1.19 0 0 1 1.9 .2 1.19 1.19 0 0 1-.7 1.8 1.19 1.19 0 0 1-1.5-1.1h.2a.96 .96 0 0 1 1.4-.8 .96 .96 0 0 1 .2 1.6 .96 .96 0 0 1-1.5-.5l-.1-.3h-.2z" fill="none" stroke="#800000" stroke-width=".2"/>
<path d="M115.4 72.1a1.19 1.19 0 0 1 1.9 .2 1.19 1.19 0 0 1-.7 1.7 1.19 1.19 0 0 1-1.5-1.1h.2a.96 .96 0 0 1 1.4-.8 .96 .96 0 0 1 .2 1.6 .96 .96 0 0 1-1.5-.4l-.1-.4h-.2z" fill-rule="evenodd" fill="#800000"/>
<path d="M131.5 60v2.5M115.4 72.1a1.19 1.19 0 0 1 1.9 .2 1.19 1.19 0 0 1-.7 1.7 1.19 1.19 0 0 1-1.5-1.1h.2a.96 .96 0 0 1 1.4-.8 .96 .96 0 0 1 .2 1.6 .96 .96 0 0 1-1.5-.4l-.1-.4h-.2z" fill="none" stroke="#800000" stroke-width=".2"/>
<path d="M131.5 58.7l1.3 1.3h-2.6z" fill="none" stroke="#800000" stroke-width=".25"/>
<g fill="none" stroke="#008000" stroke-width=".2">
<path d="M47.7 62.8h20.3M47.7 65.3h20.3M47.7 67.9h20.3M47.7 70.4h20.3M47.7 72.9h20.3M47.7 75.4h20.3M47.7 83.1h20.3M47.7 80.5h20.3M47.7 131.3h20.3M47.7 126.2h20.3M47.7 136.4h20.3M111.2 131.3h22.8"/>
<path d="M111.2 128.8h22.8M111.2 133.9h5M167 126.2v5.1M233 138.9h13.4M47.7 141.5h20.3M47.7 151.6h20.3M47.7 146.6h20.3"/>
</g>
<circle cx="167" cy="128.8" r=".51" fill="#008000"/>
<g fill="none" stroke="#008000" stroke-width=".2">
<path d="M184.8 126.2v5.1M235.6 126.2v2.6h-2.6"/>
<circle cx="167" cy="128.8" r=".51"/>
</g>
<circle cx="184.8" cy="128.8" r=".51" fill="#008000"/>
<g fill="none" stroke="#008000" stroke-width=".2">
<path d="M47.7 60.2h2.5v25.4M47.7 78h2.5M123.9 62.8v2.5h-2.6M233 65.3h13.4M233 60.2h13.4M233 62.8h13.4M233 67.9h13.4M233 70.4h13.4M233 72.9h13.4M233 75.4h13.4M233 78h13.4M233 80.5h13.4"/>
<path d="M159.4 136.4h7.6M164.5 133.9h2.5M184.8 133.9h5.1M233 136.4h13.4M240.7 126.2v5.1h-7.7M233 144h13.4M233 146.6h13.4M233 149.1h13.4"/>
<circle cx="184.8" cy="128.8" r=".51"/>
</g>
<circle cx="50.2" cy="78" r=".51" fill="#008000"/>
<g fill="none" stroke="#008000" stroke-width=".2">
<path d="M47.7 128.8h2.5v27.9M47.7 133.9h2.5"/>
<circle cx="50.2" cy="78" r=".51"/>
</g>
<circle cx="50.2" cy="133.9" r=".51" fill="#008000"/>
<g fill="none" stroke="#008000" stroke-width=".2">
<path d="M47.7 138.9h2.5"/>
<circle cx="50.2" cy="133.9" r=".51"/>
</g>
<circle cx="50.2" cy="138.9" r=".51" fill="#008000"/>
<g fill="none" stroke="#008000" stroke-width=".2">
<path d="M47.7 144h2.5"/>
<circle cx="50.2" cy="138.9" r=".51"/>
</g>
<circle cx="50.2" cy="144" r=".51" fill="#008000"/>
<g fill="none" stroke="#008000" stroke-width=".2">
<path d="M47.7 149.1h2.5"/>
<circle cx="50.2" cy="144" r=".51"/>
</g>
<circle cx="50.2" cy="149.1" r=".51" fill="#008000"/>
<g fill="none" stroke="#008000" stroke-width=".2">
<path d="M47.7 154.2h2.5"/>
<circle cx="50.2" cy="149.1" r=".51"/>
</g>
<circle cx="50.2" cy="154.2" r=".51" fill="#008000"/>
<g fill="none" stroke="#008000" stroke-width=".2">
<path d="M233 83.1h2.6v2.5M111.2 136.4h2.5v.3M184.8 138.9h1.8v2.6M233 133.9h2.6v20.3M233 151.6h2.6"/>
<circle cx="50.2" cy="154.2" r=".51"/>
</g>
<circle cx="235.6" cy="151.6" r=".51" fill="#008000"/>
<g fill="none" stroke="#008000" stroke-width=".2">
<path d="M233 141.5h2.6"/>
<circle cx="235.6" cy="151.6" r=".51"/>
</g>
<circle cx="235.6" cy="141.5" r=".51" fill="#008000"/>
<g fill="none" stroke="#008000" stroke-width=".2">
<path d="M121.3 70.4h10.2M121.3 72.9h10.2M131.5 62.5v5.4h-10.2M126.4 133.9h7.6M167 138.9h-2.5v2.6M184.8 136.4h8.4"/>
<circle cx="235.6" cy="141.5" r=".51"/>
</g>
<text font-size="9" fill="#505050" x="17.2" y="32.3">External I/O</text>
<g font-size="7.2" fill="#505050">
<text x="35" y="50.1">IO</text>
<text x="108.6" y="50.1">Serial</text>
<text x="215.3" y="50.1">Comm B.O.</text>
<text x="37.5" y="118.6">Ain</text>
<text x="98.5" y="118.6">Pwr</text>
<text x="159.4" y="118.6">Pwr B.O.</text>
<text x="217.8" y="118.6">Signal B.O.</text>
</g>
<g font-size="3.7" fill="#800000">
<text x="33.4" y="21.5">1</text>
<text x="75.6" y="21.5">2</text>
<text x="117.7" y="21.5">3</text>
<text x="159.8" y="21.5">4</text>
<text x="201.9" y="21.5">5</text>
<text x="244" y="21.5">6</text>
<text x="10.3" y="44.9">A</text>
<text x="266.7" y="44.9">A</text>
<text x="10.3" y="87.7">B</text>
<text x="266.7" y="87.7">B</text>
<text x="10.2" y="130.6">C</text>
<text x="266.7" y="130.6">C</text>
<text x="10.2" y="173.4">D</text>
<text x="266.7" y="173.4">D</text>
<text x="33.4" y="196.7">1</text>
<text x="75.6" y="196.7">2</text>
<text x="117.7" y="196.7">3</text>
<text x="159.8" y="196.7">4</text>
<text x="201.9" y="196.7">5</text>
<text x="244" y="196.7">6</text>
</g>
<g font-size="3.6" fill="#800000">
<text x="226.7" y="177">DTECTS</text>
<text x="226.4" y="192.4">Sheet:</text>
<text x="240" y="192.2">7/11</text>
</g>
<text font-size="3.2" fill="#800000" x="226.7" y="187.2">12/3/2017 10:35 AM</text>
<text font-size="3" fill="#800000" x="226.9" y="182.1">External I/O</text>
<g font-size="2.5" fill="#505050">
<text x="113.5" y="52.6">Ribbon cable ext.</text>
<text x="37.5" y="56.9">P2</text>
<text x="222.9" y="56.4">P4</text>
<text x="52.8" y="62.8">*GPIOA</text>
<text x="52.8" y="65.3">*GPIOB</text>
<text x="111.2" y="62">P7</text>
<text x="128.2" y="65.3" transform="rotate(-90 128.2 65.3)">+5V</text>
<text x="239.7" y="60.2">SDA</text>
<text x="239.7" y="62.8">SCL</text>
<text x="239.7" y="65.3">SDAB</text>
<text x="52.8" y="67.9">*GPIOC</text>
<text x="52.8" y="70.4">*GPIOD</text>
<text x="123.9" y="70.4">TXD</text>
<text x="239.7" y="67.9">SCLB</text>
<text x="239.7" y="70.4">MOSI</text>
<text x="52.8" y="72.9">*SCLB</text>
<text x="52.8" y="75.4">*SDAB</text>
<text x="123.9" y="72.9">RXD</text>
<text x="239.7" y="72.9">MISO</text>
<text x="239.7" y="75.4">SCK</text>
<text x="239.7" y="78">TX</text>
<text x="52.8" y="83.1">K_IN-</text>
<text x="52.8" y="80.5">K_IN+</text>
<text x="239.7" y="80.5">RX</text>
<text x="37.5" y="122.9">P1</text>
<text x="101" y="125.5">P3</text>
<text x="169.6" y="125.6">X4</text>
<text x="222.9" y="125">P5</text>
<text x="228.7" y="124.2">+3V3</text>
<text x="241" y="124">+5V</text>
<text x="52.8" y="131.3">+IA</text>
<text x="52.8" y="126.2">+VA</text>
<text x="126.4" y="131.3">VAC2</text>
<text x="126.4" y="128.8">VAC1</text>
<text x="164.5" y="128.8" transform="rotate(-90 164.5 128.8)">+3V3</text>
<text x="189.1" y="128.8" transform="rotate(-90 189.1 128.8)">+5V</text>
<text x="52.8" y="136.4">+VB</text>
<text x="116.1" y="136.9">F2</text>
<text x="126.4" y="133.9">VDC</text>
<text x="154.1" y="132.8">VDD/6</text>
<text x="185.8" y="136.4">VIN</text>
<text x="192.7" y="133.1">VDD/2</text>
<text x="239.7" y="136.4">VBAT</text>
<text x="52.8" y="141.5">+IB</text>
<text x="150" y="139.2">+12V</text>
<text x="239.7" y="138.9">VDC1</text>
<text x="52.8" y="146.6">+VC</text>
<text x="239.7" y="144">ADC1</text>
<text x="239.7" y="146.6">ADC2</text>
<text x="239.7" y="149.1">ADC3</text>
<text x="52.8" y="151.6">+IC</text>
<text x="172.1" y="176.7">@loc</text>
<text x="172.1" y="179.4">@loc</text>
<text x="181.9" y="176.7">X3 Top-side</text>
<text x="181.9" y="179.4">X4 Bottom-side</text>
<text x="172.1" y="182.1">@note</text>
<text x="181.6" y="182.1">X4 DNP</text>
</g>
<g font-size="2.5" fill="#800000">
<text x="255.9" y="190.5">Rev:</text>
<text x="260.2" y="193">1.0*</text>
</g>
<g font-size="2.1" fill="#505050">
<text x="45.5" y="59.9">1</text>
<text x="230.3" y="59.9">10</text>
<text x="45.5" y="64.9">3</text>
<text x="45.5" y="62.4">2</text>
<text x="119.2" y="64.9">1</text>
<text x="230.3" y="64.9">8</text>
<text x="230.3" y="62.4">9</text>
<text x="45.5" y="70">5</text>
<text x="45.5" y="67.5">4</text>
<text x="119.2" y="70">3</text>
<text x="119.2" y="67.5">2</text>
<text x="230.3" y="70">6</text>
<text x="230.3" y="67.5">7</text>
<text x="45.5" y="75.1">7</text>
<text x="45.5" y="77.6">8</text>
<text x="45.5" y="72.6">6</text>
<text x="119.2" y="72.6">4</text>
<text x="230.3" y="77.6">3</text>
<text x="230.3" y="75.1">4</text>
<text x="230.3" y="72.6">5</text>
<text x="45.5" y="80.2">9</text>
<text x="45.5" y="82.7">10</text>
<text x="230.3" y="82.7">1</text>
<text x="230.3" y="80.2">2</text>
<text x="45.5" y="125.9">1</text>
<text x="45.5" y="130.9">3</text>
<text x="45.5" y="128.4">2</text>
<text x="109" y="128.4">1</text>
<text x="109" y="130.9">2</text>
<text x="168" y="130.9">3</text>
<text x="168" y="128.4">1</text>
<text x="182.6" y="130.9">4</text>
<text x="182.6" y="128.4">2</text>
<text x="230.3" y="130.9">9</text>
<text x="230.3" y="128.4">10</text>
<text x="45.5" y="136">5</text>
<text x="45.5" y="133.5">4</text>
<text x="109" y="133.5">3</text>
<text x="109" y="136">4</text>
<text x="168" y="133.5">5</text>
<text x="168" y="136">7</text>
<text x="182.6" y="133.5">6</text>
<text x="182.6" y="136">8</text>
<text x="230.3" y="136">7</text>
<text x="230.3" y="133.5">8</text>
<text x="45.5" y="141.1">7</text>
<text x="45.5" y="143.6">8</text>
<text x="45.5" y="138.6">6</text>
<text x="168" y="138.6">9</text>
<text x="182.6" y="138.6">10</text>
<text x="230.3" y="143.6">4</text>
<text x="230.3" y="141.1">5</text>
<text x="230.3" y="138.6">6</text>
<text x="45.5" y="146.2">9</text>
<text x="45.5" y="148.7">10</text>
<text x="230.3" y="148.7">2</text>
<text x="230.3" y="146.2">3</text>
<text x="45.5" y="151.3">11</text>
<text x="45.5" y="153.8">12</text>
<text x="230.3" y="151.3">1</text>
</g>
</svg>
